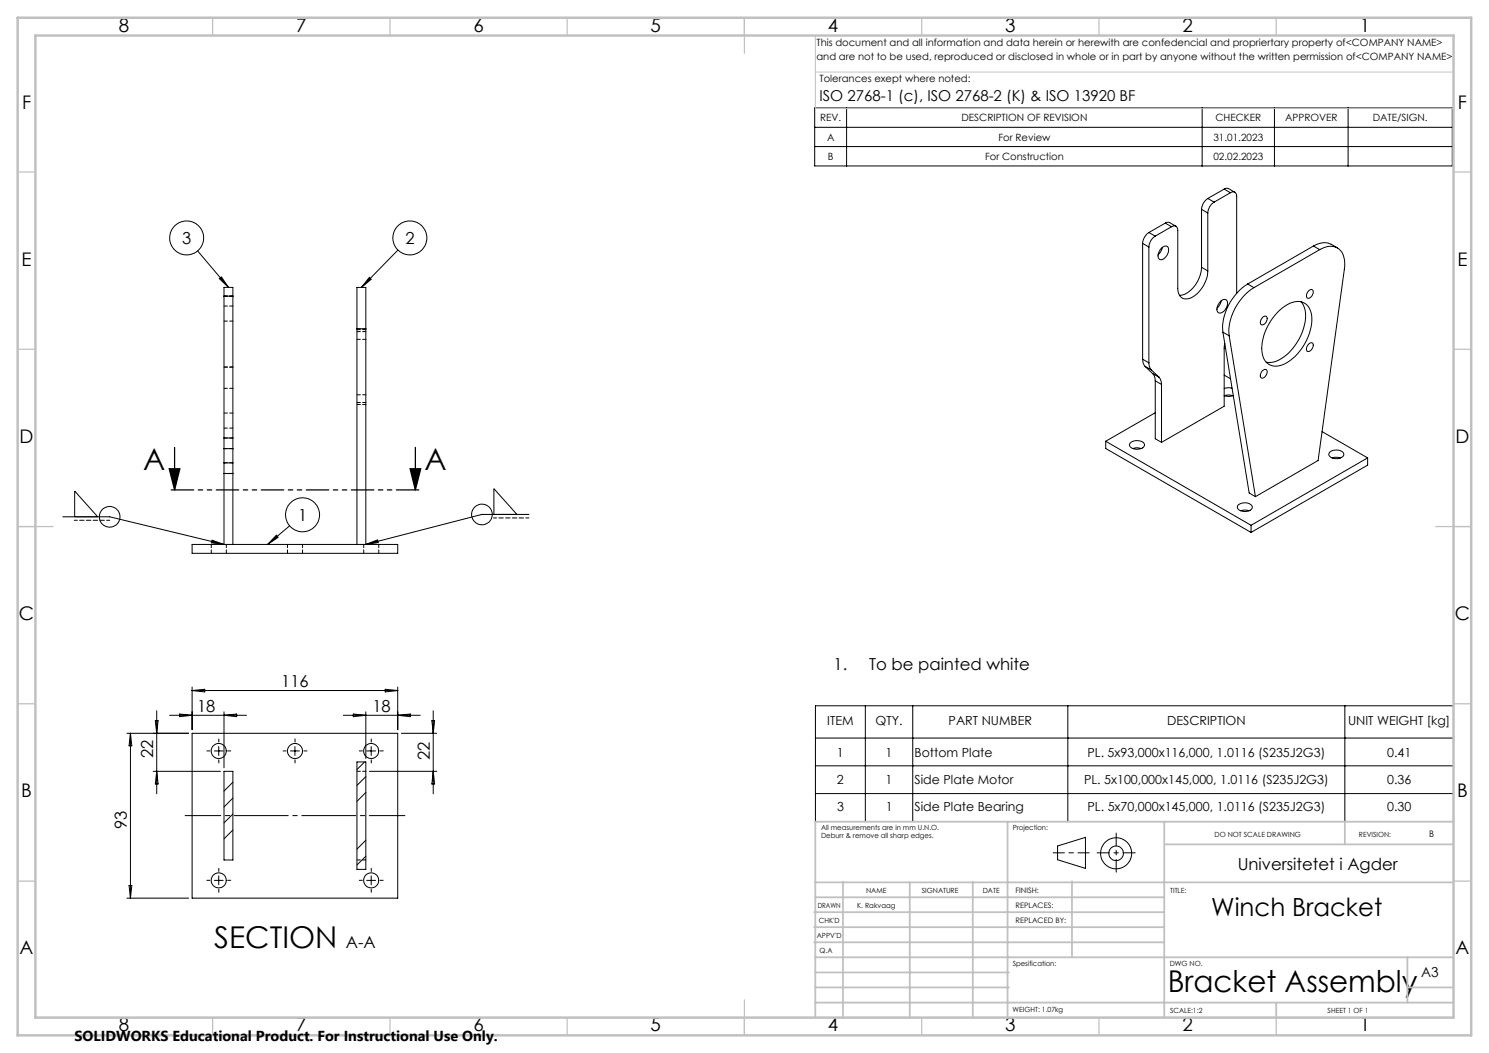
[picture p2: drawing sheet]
<svg xmlns="http://www.w3.org/2000/svg" width="420mm" height="297mm" viewBox="0 0 420 297" stroke-linecap="round" stroke-linejoin="round" font-family="sans-serif">
<g fill="none" stroke="#000" stroke-width=".28">
<path d="M229.8 30.4h179.8v16.4h-179.8zM229.8 35.9h179.8M238.8 30.4v16.4M339.1 30.4v16.4M359.5 30.4v16.4M380.3 30.4v16.4M229.8 41.3h179.8M338.9 59.1l1.8 1M338.9 59.1v16.3M340.7 56a3.9 3.9 0 0 0-1.8 3.1M340.7 56l1.8 1M342.5 57a3.9 3.9 0 0 0-1.8 3.1"/>
<path d="M345.3 53.3l.7-.2 .5 .1 1.8 1M345.3 53.3l-4.6 2.7M345.3 53.3l1.8 1.1M347.1 54.4a1.07 1.07 0 0 1 1.2-.2 1.07 1.07 0 0 1 .5 1.2v27.3M347.1 54.4l-4.6 2.6M55.7 70.8l8.8 10.3M61.9 78.6l.5-.5 2.1 3zM104.2 78.2l.5 .6-2.7 2.3zM112.3 70.5l-10.3 10.6M322.3 68.6l1.8 1.1M322.3 68.6v32.7M324.1 65.6a3.9 3.9 0 0 0-1.8 3"/>
<path d="M324.1 69.7v32.6M324.1 65.6l1.8 1M325.9 66.6a3.9 3.9 0 0 0-1.8 3.1M327.6 70.1a1.14 1.14 0 0 1 1.6-.7 1.14 1.14 0 0 1 .4 1.7 2.53 2.53 0 0 1-2.4 2.1 1.86 1.86 0 0 1 0-2.8zM327.8 69.8l-.4 1.2-.7 .8M328.7 62.9l1-.2 2 1.1M328.7 62.9l1.7 1.1M328.7 62.9l-4.6 2.7M330.4 64a1.07 1.07 0 0 1 1.3-.2 1.07 1.07 0 0 1 .5 1.2v16.3a2.57 2.57 0 0 0 1.2 2.8 2.57 2.57 0 0 0 3-.4 9.2 9.2 0 0 0 4.3-7.3M330.4 64l-4.5 2.6M338.9 75.4a8.8 8.8 0 0 1-5.4 7.8l-.8 .1M338.9 75.4l1.8 1"/>
<path d="M340.7 60.1v16.3M370.5 69.4a5 5 0 0 1 5-.5l1.8 1M370.5 69.4l1.8 1M370.5 69.4l-18.6 10.7M372.3 70.4a4.5 4.5 0 0 1 5.8 .3 6.5 6.5 0 0 1 1.1 5.2l-7.4 54-17.7 10.2M372.3 70.4l-18.6 10.7M63.2 83.5v-2.4h2.5v2.4M63.2 83.5h2.5M63.2 83.5v40M65.7 83.5v40M100.7 92.7v-11.6h2.5v11.6M100.7 92.7h2.5"/>
<path d="M100.7 92.7v60.9M103.2 92.7v60.9M344.5 84.8l-.5 1.2-.7 .9M344.5 84.8a1.08 1.08 0 0 1 1.5-.2 1.08 1.08 0 0 1 .2 1.5 2.25 2.25 0 0 1-2.6 2.1 2.49 2.49 0 0 1 .9-3.4zM344.9 93.7l7.5 45.4 1.7 1M344.9 93.7l1.8 1M345.5 96.9l-.2 1v16.7l-17.7 10.2M346.7 94.7l7.4 45.4M351.9 80.1a15.1 15.1 0 0 0-7 13.6M351.9 80.1l1.8 1M353.7 81.1a15.1 15.1 0 0 0-7 13.6M356.2 89.4a.77 .77 0 0 1 1.2 0 .77 .77 0 0 1-.1 1.2l-.5 .6a.75 .75 0 0 1-1.1 .4 .75 .75 0 0 1-.1-1.2z"/>
<path d="M360.2 88.2a7.3 7.3 0 0 1 7.1-3 4.7 4.7 0 0 1 2.7 5.3 15 15 0 0 1-8.3 12.4 4 4 0 0 1-5.7-3.8 14.9 14.9 0 0 1 4.2-10.9zM367 85.1a7.4 7.4 0 0 1 .8 7.2 14.1 14.1 0 0 1-8.6 9.8l-2 .1M369 97.2a.81 .81 0 0 1 1.2-.4 .81 .81 0 0 1 .1 1.3l-.5 .6a.75 .75 0 0 1-1.1 .4 .75 .75 0 0 1-.1-1.2zM369.1 82.1a.75 .75 0 0 1 1.1-.3 .75 .75 0 0 1 .1 1.1l-.3 .7-.6 .5a.65 .65 0 0 1-.8-.2 .65 .65 0 0 1-.1-.8zM322.3 101.3a2.85 2.85 0 0 0 .7 2.1M322.3 101.3l1.8 1M323 103.4l1.8 .9M323 103.4l2.1 2M324.1 102.3l.1 1 .6 1M324.8 104.3l2.1 2.1M325.1 105.4l.5 .6 .3 1.4M325.1 105.4l1.8 1"/>
<path d="M325.9 107.4l1.7 1M325.9 107.4v16.4l1.7 1M325.9 116.4l-14 8.1M326.9 106.4l.4 .6 .3 1.4M327.6 108.4v16.4M345.3 105.8l1.8 1.1M345.3 111.6l1.3-.2 1.1 .2M347.5 109.5l-.9-.1-1.3 .2M347.9 111.5l-1.2 .3-1.4-.2M356.1 104.6a.76 .76 0 0 1 1.1-.3 .76 .76 0 0 1 .1 1.1l-.4 .7a.76 .76 0 0 1-1 .6 .76 .76 0 0 1-.4-1.1zM63.2 123.5v3M63.2 130.6v3"/>
<path d="M63.2 123.5h2.5M63.2 126.5v4.1M63.2 133.6v20M63.2 126.5h2.5M63.2 130.6h2.5M63.2 133.6h2.5M65.7 123.5v3M65.7 130.6v3M65.7 126.5v4.1M65.7 133.6v20M311.9 124.5l41 23.7M311.9 124.5v2l41 23.7"/>
<path d="M318.8 125a2.79 2.79 0 0 1 4 .3 1.85 1.85 0 0 1-2.4 1.4l-1.6-.6a.77 .77 0 0 1 0-1.1zM319.5 126.5l1.3-.2 1.1 .2M372.9 121.7l12.9 7.4M375.2 127.4a2.74 2.74 0 0 1 3.8 .6 1.85 1.85 0 0 1-2.4 1.4l-.5-.1a1.09 1.09 0 0 1-1.1-.6 1.09 1.09 0 0 1 .2-1.3zM375.7 129.1l.8-.1 1.6 .1M385.8 129.1l-32.9 19.1M385.8 129.1v2.1l-32.9 19M17.7 145.8h13.2l32.3 7.8M21.1 145.8v-7.3l6.5 7.3M54.2 153.6h58v2.5h-58zM59.8 152.4l3.4 1.2-3.6-.5zM78 151l.5 .5-3 2.1z"/>
<path d="M81.7 148.3l-6.2 5.3M103.2 153.6l3.3-1.3 .2 .7zM139.3 145.1v-7.3l6.5 7.3M149.2 145.1h-13.3l-32.7 8.5M349.2 142.5a2.8 2.8 0 0 1 4 .4 2.2 2.2 0 0 1-3.3 1.1l-.6-.4a.81 .81 0 0 1-.1-1.1zM350 144.1l1.2-.2 1.1 .2M352.9 148.2v2M54.2 193.8v12M54.2 194.8h58M54.2 194.8l3.5-.4v.8zM108.7 194.4l3.5 .4-3.5 .4zM112.2 193.8v12"/>
<path d="M230 199.1h180v32.6h-180zM244.1 199.1v32.6M257.5 199.1v32.6M301.2 199.1v32.6M379.3 199.1v32.6M35.8 206.8h17.4M36.8 206.8v46.5M36.8 206.8l.4 3.6h-.8zM43.2 217.6h19M43.8 203.3h.8l-.4 3.5zM44.2 200.5v23.4M44.2 217.6l.4 3.5h-.8z"/>
<path d="M47.8 201.8h21.7M50.7 201.4l3.5 .4-3.5 .3zM54.2 206.8h58v46.5h-58zM60.5 211.8h2.4M61.7 210.6v2.5M63.2 217.6h2.5v25h-2.5zM63.2 200.8v15.8M63.2 201.8l3.5-.4v.7zM82 211.8h2.5M83.2 210.6v2.5M96.8 201.8h21.7M99.7 201.4l3.5 .4-3.5 .3z"/>
<path d="M100.7 214.9h2.5v30.3h-2.5zM102.8 214.9l-2.1 2.2M103.2 219l-2.5 2.5M103.2 200.8v13.1M103.4 211.8h2.5M104.2 217.6h19M104.7 210.6v2.5M112.2 201.8l3.5-.4v.7zM113.2 206.8h10M121.8 203.3h.8l-.4 3.5zM122.2 217.6l.4 3.5h-.8zM122.2 200.5v23.4"/>
<path d="M230 208.2h180M230 216h180M65.7 220.6l-2.5 2.5M65.7 225.1l-2.5 2.5M65.7 229.6l-2.5 2.5M65.7 234.1l-2.5 2.5M103.2 237l-2.5 2.5M103.2 223.5l-2.5 2.5M230 223.8h180M298.3 238.6l7.9-2.4v8.7l-7.9-2.4zM35.8 253.3h17.4M36.4 249.8h.8l-.4 3.5z"/>
<path d="M60.5 248.3h2.4M61.7 247v2.6M103.2 241.5l-2.5 2.5M103.4 248.3h2.5M104.7 247v2.6"/>
<circle cx="52.6" cy="67.1" r="4.8"/>
<circle cx="115.6" cy="67.1" r="4.8"/>
<circle cx="30.9" cy="145.8" r="2.9"/>
<circle cx="85.3" cy="145.2" r="4.8"/>
<circle cx="135.9" cy="145.1" r="2.91"/>
<circle cx="61.7" cy="211.8" r="2.11"/>
<circle cx="83.2" cy="211.8" r="2.13"/>
<circle cx="104.7" cy="211.8" r="2.12"/>
<circle cx="61.7" cy="248.3" r="2.12"/>
<circle cx="104.7" cy="248.3" r="2.13"/>
<circle cx="314.8" cy="240.7" r="2.07"/>
<circle cx="314.8" cy="240.7" r="4.4"/>
</g>
<g fill="none" stroke="#000" stroke-width=".28" stroke-dasharray="1.3 .6" stroke-dashoffset=".3">
<path d="M63.2 83.5h2.5M63.2 90.6h2.5M65.7 86.3h-2.5M100.7 92.7h2.5M100.7 95.7h2.5M103.2 93h-2.5M103.2 93.5h-2.5M63.2 103.5h2.5M63.2 109.5h2.5M65.7 116.5h-2.5M100.7 114.1h2.5M100.7 113.5h2.5"/>
<path d="M103.2 111.4h-2.5M63.2 133.5h2.5M63.2 130.5h2.5M63.2 126.5h2.5M63.2 123.5h2.5M63.2 120.7h2.5M59.6 153.5v2.5M63.8 156v-2.5M81.1 153.5v2.5M85.3 156v-2.5M102.6 153.5v2.5M106.8 156v-2.5"/>
<path d="M100.7 217.5h2.5M100.7 242.5h2.5"/>
</g>
<path d="M47.7 132.2h3l-1.5 6zM49.2 126.2v12M115.7 132.2h3l-1.5 6zM117.2 126.2v12" fill="none" stroke="#000" stroke-width=".35"/>
<path d="M52.2 230h62" fill="none" stroke="#000" stroke-width=".28" stroke-dasharray="15.2 1.3 1.3 1.3" stroke-dashoffset="5.2"/>
<g fill="none" stroke="#000" stroke-width=".28" stroke-dasharray="15.2 1.3 1.3 1.3">
<path d="M59.2 211.8h-.9M61.7 209.3v-.9M61.7 214.3v.9M64.2 211.8h.9M80.7 211.8h-.9M83.2 209.3v-.9M83.2 214.3v.9M85.7 211.8h.9M102.2 211.8h-.9M104.7 209.3v-.9M104.7 214.3v.9M107.2 211.8h.9"/>
<path d="M59.2 248.3h-.9M61.7 245.8v-.9M61.7 250.8v.9M64.2 248.3h.9M102.2 248.3h-.9M104.7 245.8v-.9M104.7 250.8v.9M107.2 248.3h.9"/>
</g>
<path d="M31 146.7h-10.1M149.2 146.1h-10" fill="none" stroke="#000" stroke-width=".28" stroke-dasharray="1.3 .6" stroke-dashoffset=".4"/>
<path d="M119.2 138.2h-71.9" fill="none" stroke="#000" stroke-width=".35" stroke-dasharray="6.3 1.3 1.3 1.3 1.3 1.3" stroke-dashoffset="-1"/>
<path d="M297.1 240.5h10.1" fill="none" stroke="#000" stroke-width=".28" stroke-dasharray="15.2 1.3 1.3 1.3" stroke-dashoffset="12.1"/>
<path d="M314.8 235v11" fill="none" stroke="#000" stroke-width=".28" stroke-dasharray="15.2 1.3 1.3 1.3" stroke-dashoffset="11.6"/>
<path d="M309.5 240.5h10.7" fill="none" stroke="#000" stroke-width=".28" stroke-dasharray="15.2 1.3 1.3 1.3" stroke-dashoffset="11.8"/>
<path d="M230 10v20.6h180M230.5 10h179.5v33M230 20.3h180" fill="none" stroke="#c0c0c0" stroke-width=".28"/>
<g fill="none" stroke="#c0c0c0" stroke-width=".35">
<path d="M60 5v5M110 5v5M160 5v5M210 5v10M260 5v5M310 5v5M360 5v5M5 48.5h5M410 48.5h5M5 98.5h5M410 98.5h5M5 148.5h10"/>
<path d="M405 148.5h10M5 198.5h5M410 198.5h5M5 248.5h5M410 248.5h5M60 287v5M110 287v5M160 287v5M210 282v10M260 287v5M310 287v5M360 287v5"/>
</g>
<g fill="none" stroke="#c0c0c0" stroke-width=".5">
<path d="M284.2 231.8v55.2M328.4 231.8v55.2M328.8 238.2h81.2M379.3 231.8v6.4M410 231.8h-180v55.2M229.6 257.3h98.8M230 248.9h179.6M230 253.1h98.4M237.8 248.8v38.2M256.6 248.9v38.2M274.4 248.8v38.2M302.4 248.5v21.5"/>
<path d="M229.6 265.8h98.8M229.6 261.5h98.8M230 278.5h54.6M230 274.3h54.6M230 270h180M397 278.5h13M397 270v12.8M230 282.8h180M360 282.8v4.2"/>
</g>
<path d="M5 5h410v287h-410zM10 10h400v277h-400z" fill="none" stroke="#c0c0c0" stroke-width=".7"/>
<g fill="#000">
<path d="M61.9 78.6l.5-.5 2.1 3zM104.2 78.2l.5 .6-2.7 2.3zM78 151l.5 .5-3 2.1z"/>
<path d="M115.7 132.2h3l-1.5 6zM47.7 132.2h3l-1.5 6z"/>
<path d="M103.2 153.6l3.3-1.3 .2 .7zM59.8 152.4l3.4 1.2-3.6-.5z"/>
</g>
<g font-size="8.5">
<text x="40.4" y="132.4">A</text>
<text x="119.7" y="132.4">A</text>
<text x="60.4" y="267.5">SECTION</text>
<text x="329.4" y="279.7">Bracket Assembly</text>
</g>
<text font-size="7.1" x="341.7" y="258.5">Winch Bracket</text>
<g font-size="5.3">
<text x="33.5" y="8.9">8</text>
<text x="83.5" y="8.9">7</text>
<text x="133.5" y="8.9">6</text>
<text x="183.5" y="8.9">5</text>
<text x="233.5" y="8.9">4</text>
<text x="283.5" y="8.9">3</text>
<text x="333.5" y="8.9">2</text>
<text x="383.5" y="8.9">1</text>
<text x="6.2" y="30.7">F</text>
<text x="411.2" y="30.7">F</text>
<text x="6.1" y="74.9">E</text>
<text x="411.1" y="74.9">E</text>
<text x="5.5" y="124.9">D</text>
<text x="410.5" y="124.9">D</text>
<text x="5.3" y="174.9">C</text>
<text x="410.3" y="174.9">C</text>
<text x="6" y="224.9">B</text>
<text x="411" y="224.9">B</text>
<text x="5.5" y="269.2">A</text>
<text x="410.5" y="269.2">A</text>
<text x="33.5" y="290.9">8</text>
<text x="83.5" y="290.9">7</text>
<text x="133.5" y="290.9">6</text>
<text x="183.5" y="290.9">5</text>
<text x="233.5" y="290.9">4</text>
<text x="283.5" y="290.9">3</text>
<text x="333.5" y="290.9">2</text>
<text x="383.5" y="290.9">1</text>
</g>
<g font-size="4.7">
<text x="51.4" y="68.8">3</text>
<text x="114.3" y="68.8">2</text>
<text x="84.1" y="146.9">1</text>
<text x="235.1" y="189.1">1.</text>
<text x="245.1" y="189.1">To be painted white</text>
<text x="79.3" y="193.7">116</text>
<text x="55.6" y="200.7">18</text>
<text x="105" y="200.7">18</text>
<text x="43.2" y="213.8" transform="rotate(-90 43.2 213.8)">22</text>
<text x="121.2" y="214.3" transform="rotate(-90 121.2 214.3)">22</text>
<text x="35.8" y="233.9" transform="rotate(-90 35.8 233.9)">93</text>
<text x="349.1" y="245.3">Universitetet i Agder</text>
<text x="97.6" y="267.5">A-A</text>
</g>
<text font-size="4.2" x="231.1" y="28.5">ISO 2768-1 (c), ISO 2768-2 (K) &amp; ISO 13920 BF</text>
<text font-size="4.1" x="21" y="293.7">SOLIDWORKS Educational Product. For Instructional Use Only.</text>
<text font-size="3.9" x="400.9" y="275.5">A3</text>
<g font-size="3.5">
<text x="233.3" y="204.6">ITEM</text>
<text x="247" y="204.6">QTY.</text>
<text x="267.6" y="204.6">PART NUMBER</text>
<text x="329.2" y="204.6">DESCRIPTION</text>
<text x="380.2" y="204.6">UNIT WEIGHT [kg]</text>
<text x="236.1" y="213.4">1</text>
<text x="249.8" y="213.4">1</text>
<text x="258" y="213.4">Bottom Plate</text>
<text x="306.8" y="213.4">PL. 5x93,000x116,000, 1.0116 (S235J2G3)</text>
<text x="391.3" y="213.4">0.41</text>
<text x="236.1" y="221.2">2</text>
<text x="249.8" y="221.2">1</text>
<text x="258" y="221.2">Side Plate Motor</text>
<text x="305.8" y="221.2">PL. 5x100,000x145,000, 1.0116 (S235J2G3)</text>
<text x="391.3" y="221.2">0.36</text>
<text x="236.1" y="228.7">3</text>
<text x="249.8" y="228.7">1</text>
<text x="258" y="228.7">Side Plate Bearing</text>
<text x="306.8" y="228.7">PL. 5x70,000x145,000, 1.0116 (S235J2G3)</text>
<text x="391.3" y="228.7">0.30</text>
</g>
<g font-size="2.8">
<text x="230.3" y="13.1">This document and all information and data herein or herewith are confedencial and propriertary property of&lt;COMPANY NAME&gt;</text>
<text x="230.3" y="16.9">and are not to be used, reproduced or disclosed in whole or in part by anyone without the written permission of&lt;COMPANY NAME&gt;</text>
<text x="231.1" y="23.1">Tolerances exept where noted:</text>
<text x="231.3" y="34.2">REV.</text>
<text x="271.2" y="34.2">DESCRIPTION OF REVISION</text>
<text x="342.8" y="34.2">CHECKER</text>
<text x="362.5" y="34.2">APPROVER</text>
<text x="387.2" y="34.2">DATE/SIGN.</text>
<text x="233.3" y="39.7">A</text>
<text x="281.6" y="39.7">For Review</text>
<text x="342.3" y="39.7">31.01.2023</text>
<text x="233.5" y="45.1">B</text>
<text x="277.8" y="45.1">For Construction</text>
<text x="342.3" y="45.1">02.02.2023</text>
</g>
<text font-size="2.5" x="403.2" y="236.1">B</text>
<g font-size="2.1">
<text x="286.4" y="251.9">FINISH:</text>
<text x="286.5" y="256">REPLACES:</text>
<text x="286.5" y="260.4">REPLACED BY:</text>
</g>
<g font-size="2">
<text x="231.6" y="234">All measurements are in mm U.N.O.</text>
<text x="285.6" y="234">Projection:</text>
<text x="231.6" y="236.5">Deburr &amp; remove all sharp edges.</text>
<text x="342.6" y="236">DO NOT SCALE DRAWING</text>
<text x="383.3" y="236.2">REVISION:</text>
<text x="244.3" y="252">NAME</text>
<text x="260" y="251.9">SIGNATURE</text>
<text x="277.2" y="251.9">DATE</text>
<text x="330.1" y="251.9">TITLE:</text>
<text x="230.6" y="256.1">DRAWN</text>
<text x="241.8" y="256.1">K. Rakvaag</text>
<text x="230.9" y="260.3">CHK'D</text>
<text x="230.4" y="264.4">APPV'D</text>
<text x="231.1" y="268.8">Q.A</text>
<text x="285.6" y="272.5">Spesification:</text>
<text x="330" y="272.5">DWG NO.</text>
<text x="285.6" y="285.5">WEIGHT: 1.07kg</text>
<text x="330.1" y="285.6">SCALE:1:2</text>
<text x="374.5" y="285.6">SHEET 1 OF 1</text>
</g>
</svg>
